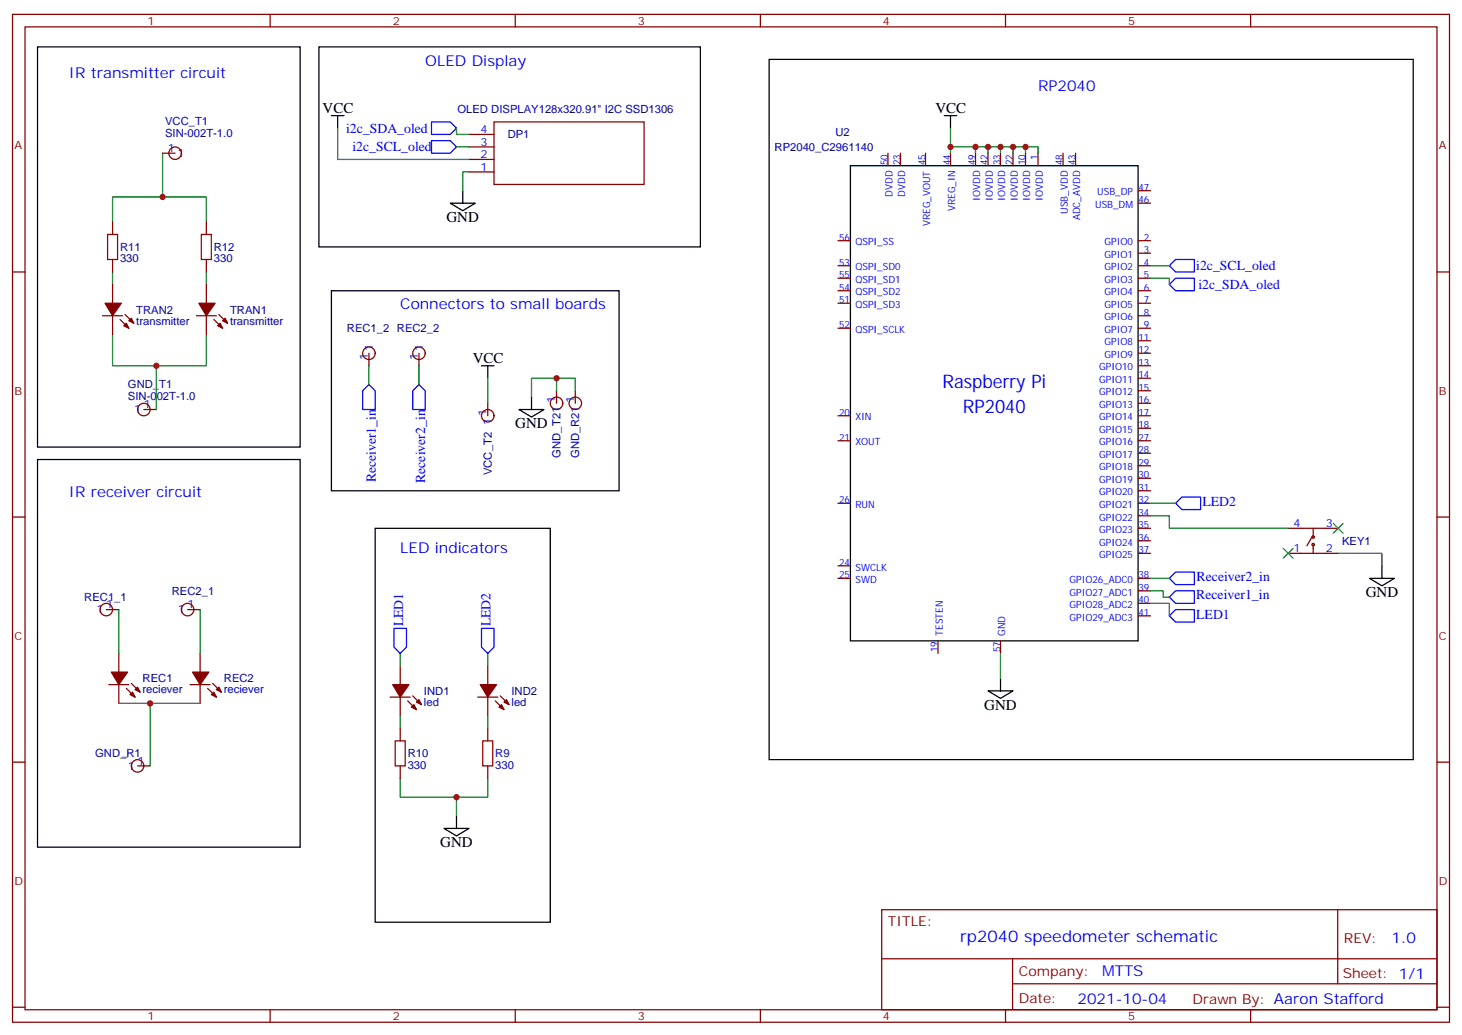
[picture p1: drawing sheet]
<svg xmlns="http://www.w3.org/2000/svg" width="412mm" height="292mm" viewBox="0 0 412 292" stroke-linecap="round" stroke-linejoin="round" font-family="sans-serif">
<g fill="none" stroke="#870000" stroke-width=".35">
<path d="M3.5 4.1h405.4v284.3h-405.4zM7.1 7.6h398.2v277.3h-398.2zM76.2 4.1v3.5M145.3 4.1v3.5M214.5 4.1v3.5M283.6 4.1v3.5M352.8 4.1v3.5M132.3 37.9h7M139.3 34.4h42.4v17.6h-42.4zM45.9 43.2h3.5M132.3 48.5h7M132.3 45h7"/>
<path d="M132.3 41.5h7M250.5 43.2v3.5M254 43.2v3.5M261.1 43.2v3.5M268.1 43.2v3.5M275.2 43.2v3.5M278.7 43.2v3.5M282.2 43.2v3.5M285.8 43.2v3.5M289.3 43.2v3.5M292.8 43.2v3.5M299.9 43.2v3.5"/>
<path d="M303.4 43.2v3.5M321 57.3h3.6M321 53.8h3.6M3.5 76.7h3.6M31.7 62.6v3.5M31.7 73.2v3.5M58.2 62.6v3.5M58.2 73.2v3.5M236.4 67.9h3.5M236.4 75h3.5M236.4 78.5h3.5M321 67.9h3.6"/>
<path d="M321 71.4h3.6M321 75h3.6M321 78.5h3.6M405.3 76.7h3.6M28.9 89.1h5.7M31.7 80.3v5.2M31.7 89.1v5.3M33.9 90.1l2.4 2.5M35.3 88.7l2.4 2.5M55.4 89.1h5.6M58.2 80.3v5.2M58.2 89.1v5.3"/>
<path d="M60.3 90.1l2.5 2.5M61.7 88.7l2.5 2.5M104.1 99.7v3.5M118.2 99.7v3.5M236.4 85.5h3.5M236.4 92.6h3.5M236.4 82h3.5M321 89.1h3.6M321 96.1h3.6M321 99.7h3.6M321 85.5h3.6M321 92.6h3.6"/>
<path d="M321 82h3.6M40.6 115.5h3.5M137.6 113.8v3.5M157 110.2v3.6M162.3 110.2v3.6M236.4 117.3h3.5M321 103.2h3.6M321 106.7h3.6M321 110.2h3.6M321 113.8h3.6M321 117.3h3.6M236.4 124.4h3.5"/>
<path d="M321 120.8h3.6M321 124.4h3.6M321 127.9h3.6M321 131.4h3.6M321 134.9h3.6M321 138.5h3.6M3.5 145.9h3.6M236.4 159.6h3.5M236.4 142h3.5M321 149h3.6M321 156.1h3.6M321 142h3.6"/>
<path d="M321 145.5h3.6M321 152.6h3.6M363.4 149h14.1M363.4 156.1h14.1M370.1 151.5l-1.4 2.5M370.4 149v2.5M370.4 153.6v2.5M405.3 145.9h3.6M30 172h3.5M52.9 172h3.5M236.4 163.2h3.5M321 163.2h3.6"/>
<path d="M321 166.7h3.6M321 170.2h3.6M321 173.7h3.6M30.7 193.1h5.6M33.5 184.3v5.3M33.5 193.1v5.3M35.6 194.2l2.5 2.5M37 192.8l2.5 2.5M53.6 193.1h5.7M56.4 184.3v5.3M56.4 193.1v5.3M58.6 194.2l2.4 2.5"/>
<path d="M60 192.8l2.4 2.5M110.1 196.7h5.6M112.9 187.9v5.2M112.9 196.7v5.3M115 197.7l2.5 2.5M116.4 196.3l2.5 2.5M134.8 196.7h5.6M137.6 187.9v5.2M137.6 196.7v5.3M139.7 197.7l2.5 2.5M141.1 196.3l2.5 2.5M264.6 180.8v3.5"/>
<path d="M282.2 180.8v3.5M3.5 215h3.6M38.8 216.1h3.5M112.9 205.5v3.5M112.9 216.1v3.5M137.6 205.5v3.5M137.6 216.1v3.5M405.3 215h3.6M248.7 256.6h156.6v28.3h-156.6zM377.3 256.7v20.8M248.7 270.5h156.5M285.6 277.5h119.6"/>
<path d="M285.6 270.5v14.1M3.5 284.2h3.6M76.2 284.9v3.5M145.3 284.9v3.5M214.5 284.9v3.5M283.6 284.9v3.5M352.8 284.9v3.5M405.3 284.2h3.6"/>
<circle cx="49.4" cy="43.2" r="1.76"/>
<circle cx="104.1" cy="99.7" r="1.76"/>
<circle cx="118.2" cy="99.7" r="1.76"/>
<circle cx="40.6" cy="115.5" r="1.76"/>
<circle cx="137.6" cy="117.3" r="1.76"/>
<circle cx="157" cy="113.8" r="1.76"/>
<circle cx="162.3" cy="113.8" r="1.76"/>
<circle cx="370.4" cy="153.6" r=".35"/>
<circle cx="370.4" cy="151.5" r=".35"/>
<circle cx="30" cy="172" r="1.76"/>
<circle cx="52.9" cy="172" r="1.76"/>
<circle cx="38.8" cy="216.1" r="1.76"/>
</g>
<g fill="none" stroke="#008700" stroke-width=".35">
<path d="M95.2 36.2v8.8h37.1M128.8 36.2v1.7h3.5M268.1 36.2v7M45.9 43.2v12.4M128.8 41.5h3.5M132.3 48.5h-1.8v5.3M268.1 41.5h7.1v1.7M275.2 41.5h3.5v1.7M278.7 41.5h3.5v1.7M282.2 41.5h3.6v1.7M285.8 41.5h3.5v1.7M289.3 41.5h3.5v1.7"/>
<path d="M31.7 62.6v-7h26.5v7M31.7 76.7v3.6M58.2 76.7v3.6M324.6 78.5h5.2v1.8M324.6 75h5.2M31.7 94.4v8.8h26.5v-8.8M44.1 103.2v12.3M104.1 103.2v5.3M118.2 103.2v5.3M137.6 106.7v7.1M157 110.2v-3.5h-7.1v5.3M157 106.7h5.3v3.5"/>
<path d="M324.6 145.5h5.2v3.5h33.6M324.6 142h7M377.5 156.1h12.3v3.5M33.5 172v12.3M56.4 172v12.3M324.6 170.2h5.2v3.5M324.6 166.7h3.5v1.8h1.7M324.6 163.2h5.2M33.5 198.4h8.8v17.7M42.3 198.4h14.1M112.9 184.3v3.6M137.6 184.3v3.6"/>
<path d="M282.2 184.3v7.1M112.9 219.6v5.3h24.7v-5.3M112.9 202v3.5M137.6 202v3.5M128.8 224.9v5.3"/>
</g>
<g fill="#870000" stroke="#870000" stroke-width=".35">
<path d="M59.6 196l.7-.7 .7 1.4z"/>
<path d="M61.7 193.9l.7 1.4-1.4-.7z"/>
<path d="M54.3 189.6h4.6l-2.5 3.5z"/>
<path d="M36.7 196l.7-.7 .7 1.4z"/>
<path d="M38.8 193.9l.7 1.4-1.4-.7z"/>
<path d="M31.4 189.6h4.6l-2.5 3.5z"/>
<path d="M34.9 91.9l.7-.7 .7 1.4z"/>
<path d="M37 89.8l.7 1.4-1.4-.7z"/>
<path d="M29.6 85.5h4.6l-2.5 3.6z"/>
<path d="M61.4 91.9l.7-.7 .7 1.4z"/>
<path d="M63.5 89.8l.7 1.4-1.4-.7z"/>
<path d="M56.1 85.5h4.6l-2.5 3.6z"/>
<path d="M116.1 199.5l.7-.7 .7 1.4z"/>
<path d="M117.5 198.1l.7-.7 .7 1.4z"/>
<path d="M110.8 193.1h4.6l-2.5 3.6z"/>
<path d="M140.8 199.5l.7-.7 .7 1.4z"/>
<path d="M142.2 198.1l.7-.7 .7 1.4z"/>
<path d="M135.5 193.1h4.6l-2.5 3.6z"/>
</g>
<g fill="none" stroke="#000" stroke-width=".35">
<path d="M10.6 13.2h74.1v112.9h-74.1zM90 13.2h107.6v56.5h-107.6zM217 16.8h181.6v197.5h-181.6zM93.5 32.6h3.5M95.2 32.6v3.6M266.3 32.6h3.6M268.1 32.6v3.6M127 57.3h7.1l-3.6 2.1zM130.5 53.8v3.5M239.9 46.7h81.1v134.1h-81.1zM93.5 82h81.1v56.5h-81.1zM135.8 103.2h3.5"/>
<path d="M137.6 103.2v3.5M146.4 115.5h7.1l-3.6 2.2zM149.9 112v3.5M10.6 129.6h74.1v109.4h-74.1zM105.8 149h49.4v111.2h-49.4zM389.8 159.6v3.6M386.3 163.2h7l-3.5 2.1zM278.7 194.9h7.1l-3.6 2.1zM282.2 191.4v3.5M125.2 233.7h7.1l-3.5 2.1zM128.8 230.2v3.5"/>
</g>
<path d="M30.3 66.1h2.9v7.1h-2.9zM56.8 66.1h2.8v7.1h-2.8zM111.5 209h2.8v7.1h-2.8zM136.2 209h2.8v7.1h-2.8z" fill="none" stroke="#a10000" stroke-width=".35"/>
<path d="M361.9 154.7l2.9 2.8M364.8 154.7l-2.9 2.8M376.1 147.6l2.8 2.9M378.9 147.6l-2.8 2.9" fill="none" stroke="#3c3" stroke-width=".35"/>
<path d="M121.7 39.7h5.3l1.8 1.8-1.8 1.7h-5.3zM121.7 34.4h5.3l1.8 1.8-1.8 1.7h-5.3zM329.8 75l1.8-1.8h5.3v3.5h-5.3zM329.8 80.3l1.8-1.8h5.3v3.5h-5.3zM104.1 108.5l1.7 1.7v5.3h-3.5v-5.3zM118.2 108.5l1.7 1.7v5.3h-3.5v-5.3zM333.4 140.2h5.3v3.6h-5.3l-1.8-1.8zM111.1 177.3h3.6v5.3l-1.8 1.7-1.8-1.7zM135.8 177.3h3.5v5.3l-1.7 1.7-1.8-1.7zM329.8 163.2l1.8-1.8h5.3v3.5h-5.3zM329.8 168.5l1.8-1.8h5.3v3.5h-5.3zM329.8 173.7l1.8-1.7h5.3v3.5h-5.3z" fill="none" stroke="#00f" stroke-width=".35"/>
<g fill="#c00">
<circle cx="45.9" cy="55.6" r=".88"/>
<circle cx="44.1" cy="103.2" r=".88"/>
<circle cx="42.3" cy="198.4" r=".88"/>
<circle cx="128.8" cy="224.9" r=".88"/>
<circle cx="157" cy="106.7" r=".88"/>
<circle cx="268.1" cy="41.5" r=".88"/>
<circle cx="275.2" cy="41.5" r=".88"/>
<circle cx="278.7" cy="41.5" r=".88"/>
<circle cx="282.2" cy="41.5" r=".88"/>
<circle cx="285.8" cy="41.5" r=".88"/>
<circle cx="289.3" cy="41.5" r=".88"/>
</g>
<g font-size="5.3" fill="#00f">
<text x="265.8" y="109.4">Raspberry Pi</text>
<text x="271.6" y="116.4">RP2040</text>
</g>
<text font-size="4.6" fill="#00f" x="270.8" y="265.7">rp2040 speedometer schematic</text>
<g font-size="4.2" fill="#00f">
<text x="19.4" y="22">IR transmitter circuit</text>
<text x="119.9" y="18.5">OLED Display</text>
<text x="292.8" y="25.6">RP2040</text>
<text x="112.9" y="87.3">Connectors to small boards</text>
<text x="19.4" y="140.2">IR receiver circuit</text>
<text x="112.9" y="156.1">LED indicators</text>
<text x="392.5" y="265.9">1.0</text>
<text x="310.9" y="275.5">MTTS</text>
<text x="304" y="283.3">2021-10-04</text>
</g>
<g font-size="4.2">
<text x="91" y="31.9">VCC</text>
<text x="263.9" y="31.9">VCC</text>
<text x="125.9" y="62.6">GND</text>
<text x="133.3" y="102.5">VCC</text>
<text x="145.3" y="120.8">GND</text>
<text x="385.2" y="168.5">GND</text>
<text x="277.6" y="200.2">GND</text>
<text x="124.2" y="239">GND</text>
</g>
<g font-size="3.9" fill="#00f">
<text x="97.6" y="37.4">i2c_SDA_oled</text>
<text x="99.4" y="42.7">i2c_SCL_oled</text>
<text x="337.4" y="76.2">i2c_SCL_oled</text>
<text x="338" y="81.5">i2c_SDA_oled</text>
<text x="106" y="136.1" transform="rotate(-90 106 136.1)">Receiver1_in</text>
<text x="119.9" y="136.2" transform="rotate(-90 119.9 136.2)">Receiver2_in</text>
<text x="339.2" y="142.8">LED2</text>
<text x="337.5" y="163.9">Receiver2_in</text>
<text x="337.4" y="169">Receiver1_in</text>
<text x="113.7" y="176.7" transform="rotate(-90 113.7 176.7)">LED1</text>
<text x="138.4" y="176.7" transform="rotate(-90 138.4 176.7)">LED2</text>
<text x="337.4" y="174.6">LED1</text>
</g>
<g font-size="3.9" fill="#800">
<text x="250.5" y="261.2">TITLE:</text>
<text x="379.1" y="265.9">REV:</text>
<text x="287.4" y="275.4">Company:</text>
<text x="378.7" y="276">Sheet: 1/1</text>
<text x="287.4" y="283.1">Date:</text>
<text x="336.4" y="283.2">Drawn By: Aaron Stafford</text>
</g>
<g font-size="3.2" fill="#800">
<text x="41.6" y="7.1">1</text>
<text x="110.8" y="7.1">2</text>
<text x="179.9" y="7.1">3</text>
<text x="249.1" y="7.1">4</text>
<text x="318.2" y="7.1">5</text>
<text x="4.1" y="42.2">A</text>
<text x="405.9" y="42.2">A</text>
<text x="4.1" y="111.3">B</text>
<text x="405.9" y="111.3">B</text>
<text x="4.1" y="180.4">C</text>
<text x="405.9" y="180.4">C</text>
<text x="4.1" y="249.6">D</text>
<text x="405.9" y="249.6">D</text>
<text x="41.6" y="287.9">1</text>
<text x="110.8" y="287.9">2</text>
<text x="179.9" y="287.9">3</text>
<text x="249.1" y="287.9">4</text>
<text x="318.2" y="287.9">5</text>
</g>
<g font-size="3.2" fill="#000080">
<text x="46.6" y="35.3">VCC_T1</text>
<text x="129" y="32">OLED DISPLAY128x320.91&quot; I2C SSD1306</text>
<text x="46.6" y="38.5">SIN-002T-1.0</text>
<text x="143.2" y="39.1">DP1</text>
<text x="235.7" y="38.3">U2</text>
<text x="218.5" y="42.6">RP2040_C2961140</text>
<text x="33.9" y="70.8">R11</text>
<text x="60.3" y="70.8">R12</text>
<text x="33.9" y="74">330</text>
<text x="60.3" y="74">330</text>
<text x="38.5" y="88.4">TRAN2</text>
<text x="64.9" y="88.4">TRAN1</text>
<text x="38.5" y="91.7">transmitter</text>
<text x="64.9" y="91.7">transmitter</text>
<text x="97.8" y="93.7">REC1_2 REC2_2</text>
<text x="36.1" y="112.7">SIN-002T-1.0</text>
<text x="36.1" y="109.6">GND_T1</text>
<text x="158.1" y="129.1" transform="rotate(-90 158.1 129.1)">GND_T21</text>
<text x="163.4" y="129.3" transform="rotate(-90 163.4 129.3)">GND_R21</text>
<text x="138.7" y="134.1" transform="rotate(-90 138.7 134.1)">VCC_T2</text>
<text x="378.6" y="153.7">KEY1</text>
<text x="48.5" y="167.8">REC2_1</text>
<text x="23.8" y="169.6">REC1_1</text>
<text x="40.2" y="195.6">reciever</text>
<text x="40.2" y="192.4">REC1</text>
<text x="63.1" y="195.6">reciever</text>
<text x="63.2" y="192.4">REC2</text>
<text x="119.6" y="196">IND1</text>
<text x="144.3" y="196">IND2</text>
<text x="119.6" y="199.3">led</text>
<text x="144.3" y="199.3">led</text>
<text x="26.8" y="213.7">GND_R1</text>
<text x="34.3" y="213.3">_</text>
<text x="115" y="213.7">R10</text>
<text x="139.7" y="213.7">R9</text>
<text x="115" y="216.9">330</text>
<text x="139.7" y="216.9">330</text>
</g>
<g font-size="3.2" fill="#00f">
<text x="135.6" y="41.1">3</text>
<text x="135.6" y="37.6">4</text>
<text x="47.4" y="42.9">1</text>
<text x="50.1" y="44.3">1</text>
<text x="135.6" y="44.6">2</text>
<text x="135.6" y="48.2">1</text>
<text x="103.7" y="101.7" transform="rotate(-90 103.7 101.7)">1</text>
<text x="105.1" y="99" transform="rotate(-90 105.1 99)">1</text>
<text x="117.8" y="101.7" transform="rotate(-90 117.8 101.7)">1</text>
<text x="119.2" y="99" transform="rotate(-90 119.2 99)">1</text>
<text x="156.6" y="113.8" transform="rotate(-90 156.6 113.8)">1</text>
<text x="161.9" y="113.8" transform="rotate(-90 161.9 113.8)">1</text>
<text x="37.8" y="116.6">1</text>
<text x="40.6" y="115.2">1</text>
<text x="137.2" y="117.3" transform="rotate(-90 137.2 117.3)">1</text>
<text x="138.6" y="120" transform="rotate(-90 138.6 120)">1</text>
<text x="364.9" y="148.7">4</text>
<text x="373.9" y="148.7">3</text>
<text x="364.9" y="155.8">1</text>
<text x="373.9" y="155.8">2</text>
<text x="27.3" y="173">1</text>
<text x="30" y="171.6">1</text>
<text x="50.2" y="173">1</text>
<text x="52.9" y="171.6">1</text>
<text x="38.8" y="215.7">1</text>
<text x="36.1" y="217.1">1</text>
</g>
<g font-size="2.8" fill="#00f">
<text x="250.4" y="46.6" transform="rotate(-90 250.4 46.6)">50</text>
<text x="254" y="46.6" transform="rotate(-90 254 46.6)">23</text>
<text x="261" y="46.6" transform="rotate(-90 261 46.6)">45</text>
<text x="268.1" y="46.6" transform="rotate(-90 268.1 46.6)">44</text>
<text x="275.1" y="46.6" transform="rotate(-90 275.1 46.6)">49</text>
<text x="278.7" y="46.6" transform="rotate(-90 278.7 46.6)">42</text>
<text x="282.2" y="46.6" transform="rotate(-90 282.2 46.6)">33</text>
<text x="285.7" y="46.6" transform="rotate(-90 285.7 46.6)">22</text>
<text x="289.2" y="46.6" transform="rotate(-90 289.2 46.6)">10</text>
<text x="292.8" y="45.1" transform="rotate(-90 292.8 45.1)">1</text>
<text x="299.8" y="46.6" transform="rotate(-90 299.8 46.6)">48</text>
<text x="303.4" y="46.6" transform="rotate(-90 303.4 46.6)">43</text>
<text x="321.1" y="53.8">47</text>
<text x="251.8" y="55.6" transform="rotate(-90 251.8 55.6)">DVDD</text>
<text x="255.3" y="55.6" transform="rotate(-90 255.3 55.6)">DVDD</text>
<text x="269.4" y="59.5" transform="rotate(-90 269.4 59.5)">VREG_IN</text>
<text x="276.5" y="56.7" transform="rotate(-90 276.5 56.7)">IOVDD</text>
<text x="280" y="56.7" transform="rotate(-90 280 56.7)">IOVDD</text>
<text x="283.5" y="56.7" transform="rotate(-90 283.5 56.7)">IOVDD</text>
<text x="287.1" y="56.7" transform="rotate(-90 287.1 56.7)">IOVDD</text>
<text x="290.6" y="56.7" transform="rotate(-90 290.6 56.7)">IOVDD</text>
<text x="294.1" y="56.7" transform="rotate(-90 294.1 56.7)">IOVDD</text>
<text x="308.9" y="58.6">USB_DM</text>
<text x="309.5" y="55.1">USB_DP</text>
<text x="321.1" y="57.3">46</text>
<text x="262.4" y="63.8" transform="rotate(-90 262.4 63.8)">VREG_VOUT</text>
<text x="301.2" y="60.3" transform="rotate(-90 301.2 60.3)">USB_VDD</text>
<text x="304.7" y="62.2" transform="rotate(-90 304.7 62.2)">ADC_AVDD</text>
<text x="236.7" y="67.9">56</text>
<text x="241.3" y="69.2">QSPI_SS</text>
<text x="311.6" y="69.2">GPIO0</text>
<text x="322.7" y="67.9">2</text>
<text x="322.7" y="71.4">3</text>
<text x="236.7" y="74.9">53</text>
<text x="241.3" y="76.3">QSPI_SD0</text>
<text x="311.6" y="72.8">GPIO1</text>
<text x="311.6" y="76.3">GPIO2</text>
<text x="322.7" y="74.9">4</text>
<text x="236.7" y="82">54</text>
<text x="236.7" y="78.5">55</text>
<text x="241.3" y="83.3">QSPI_SD2</text>
<text x="241.3" y="79.8">QSPI_SD1</text>
<text x="311.6" y="79.8">GPIO3</text>
<text x="311.6" y="83.3">GPIO4</text>
<text x="322.7" y="78.5">5</text>
<text x="322.7" y="82">6</text>
<text x="236.7" y="85.5">51</text>
<text x="241.3" y="86.9">QSPI_SD3</text>
<text x="311.6" y="86.9">GPIO5</text>
<text x="322.7" y="85.5">7</text>
<text x="322.7" y="89">8</text>
<text x="236.7" y="92.6">52</text>
<text x="241.3" y="93.9">QSPI_SCLK</text>
<text x="311.6" y="90.4">GPIO6</text>
<text x="311.6" y="93.9">GPIO7</text>
<text x="322.7" y="92.6">9</text>
<text x="311.6" y="97.5">GPIO8</text>
<text x="311.6" y="101">GPIO9</text>
<text x="321.1" y="96.1">11</text>
<text x="321.1" y="99.6">12</text>
<text x="310.1" y="104.5">GPIO10</text>
<text x="321.1" y="103.2">13</text>
<text x="321.1" y="106.7">14</text>
<text x="310.1" y="108">GPIO11</text>
<text x="310.1" y="111.6">GPIO12</text>
<text x="321.1" y="110.2">15</text>
<text x="321.1" y="113.7">16</text>
<text x="236.7" y="117.3">20</text>
<text x="241.3" y="118.6">XIN</text>
<text x="310.1" y="115.1">GPIO13</text>
<text x="310.1" y="118.6">GPIO14</text>
<text x="321.1" y="117.3">17</text>
<text x="236.7" y="124.3">21</text>
<text x="241.3" y="125.7">XOUT</text>
<text x="310.1" y="122.1">GPIO15</text>
<text x="310.1" y="125.7">GPIO16</text>
<text x="321.1" y="120.8">18</text>
<text x="321.1" y="124.3">27</text>
<text x="310.1" y="129.2">GPIO17</text>
<text x="321.1" y="127.8">28</text>
<text x="321.1" y="131.4">29</text>
<text x="310.1" y="132.7">GPIO18</text>
<text x="310.1" y="136.3">GPIO19</text>
<text x="321.1" y="134.9">30</text>
<text x="236.7" y="142">26</text>
<text x="241.3" y="143.3">RUN</text>
<text x="310.1" y="139.8">GPIO20</text>
<text x="310.1" y="143.3">GPIO21</text>
<text x="321.1" y="138.4">31</text>
<text x="321.1" y="142">32</text>
<text x="310.1" y="146.8">GPIO22</text>
<text x="321.1" y="145.5">34</text>
<text x="321.1" y="149">35</text>
<text x="310.1" y="150.4">GPIO23</text>
<text x="310.1" y="153.9">GPIO24</text>
<text x="321.1" y="152.5">36</text>
<text x="236.7" y="159.6">24</text>
<text x="241.3" y="161">SWCLK</text>
<text x="310.1" y="157.4">GPIO25</text>
<text x="321.1" y="156.1">37</text>
<text x="236.7" y="163.1">25</text>
<text x="241.3" y="164.5">SWD</text>
<text x="301.7" y="164.5">GPIO26_ADC0</text>
<text x="321.1" y="163.1">38</text>
<text x="321.1" y="166.7">39</text>
<text x="301.7" y="168">GPIO27_ADC1</text>
<text x="301.7" y="171.5">GPIO28_ADC2</text>
<text x="321.1" y="170.2">40</text>
<text x="321.1" y="173.7">41</text>
<text x="265.9" y="179.4" transform="rotate(-90 265.9 179.4)">TESTEN</text>
<text x="283.5" y="179.4" transform="rotate(-90 283.5 179.4)">GND</text>
<text x="301.7" y="175.1">GPIO29_ADC3</text>
<text x="264.5" y="184" transform="rotate(-90 264.5 184)">19</text>
<text x="282.2" y="184" transform="rotate(-90 282.2 184)">57</text>
</g>
</svg>
